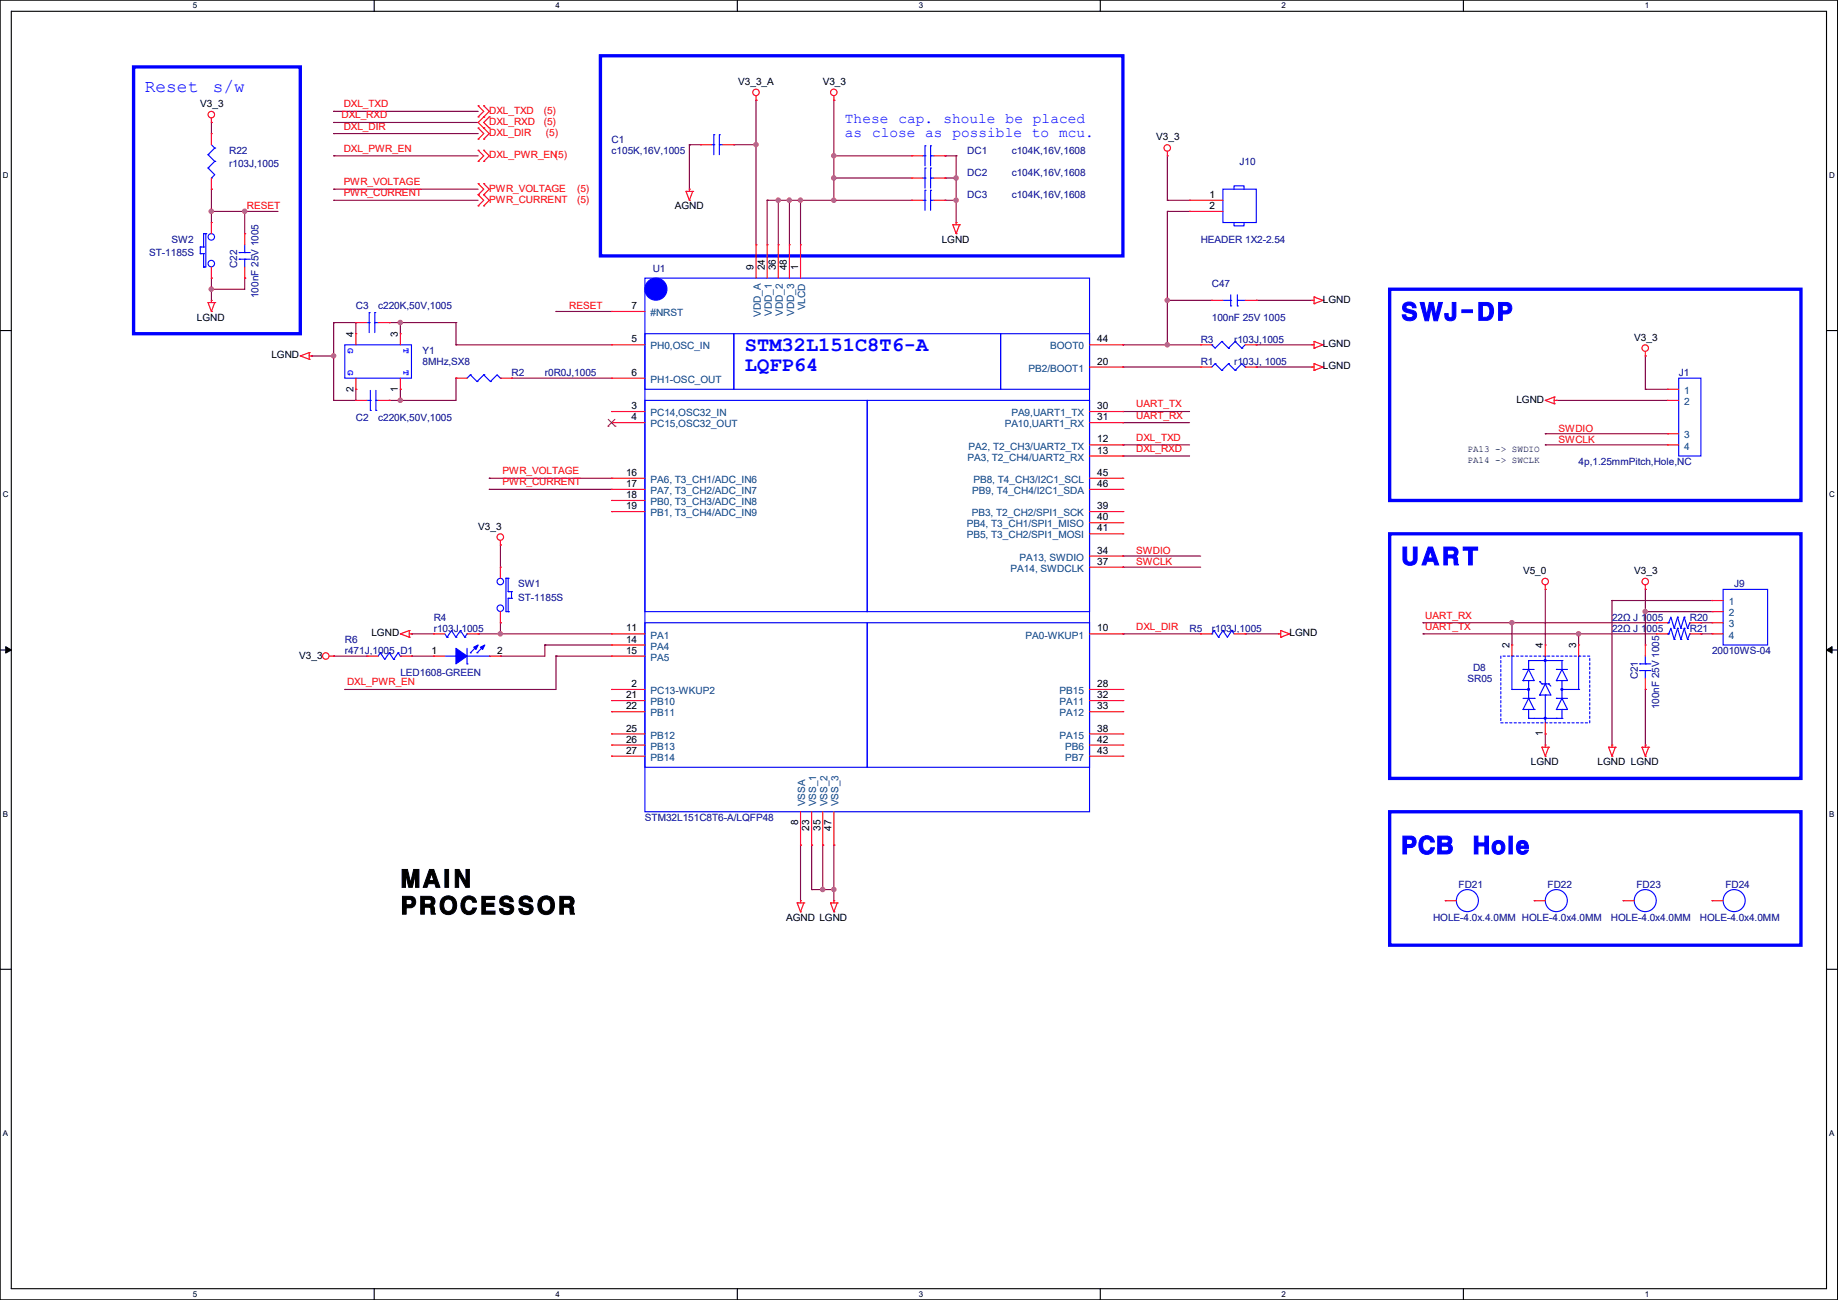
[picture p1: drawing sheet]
<svg xmlns="http://www.w3.org/2000/svg" width="420mm" height="297mm" viewBox="0 0 420 297" stroke-linecap="round" stroke-linejoin="round" font-family="sans-serif">
<path d="M0 0h419.9v297h-419.9zM2.6 2.6h414.8v291.8h-414.8z" fill="none" stroke="#000" stroke-width=".25"/>
<g fill="#fff">
<path d="M44 .3h1v2h-1z"/>
<path d="M44 294.7h1v2h-1z"/>
</g>
<path d="M85.5 0v2.6M85.5 294.4v2.6" fill="none" stroke="#000" stroke-width=".25"/>
<g fill="#fff">
<path d="M127 .3h.9v2h-.9z"/>
<path d="M127 294.7h.9v2h-.9z"/>
</g>
<path d="M168.5 0v2.6M168.5 294.4v2.6" fill="none" stroke="#000" stroke-width=".25"/>
<g fill="#fff">
<path d="M209.9 .3h1v2h-1z"/>
<path d="M209.9 294.7h1v2h-1z"/>
</g>
<path d="M251.4 0v2.6M251.4 294.4v2.6" fill="none" stroke="#000" stroke-width=".25"/>
<g fill="#fff">
<path d="M292.9 .3h.9v2h-.9z"/>
<path d="M292.9 294.7h.9v2h-.9z"/>
</g>
<path d="M334.4 0v2.6M334.4 294.4v2.6" fill="none" stroke="#000" stroke-width=".25"/>
<g fill="#fff">
<path d="M375.8 .3h1v2h-1z"/>
<path d="M375.8 294.7h1v2h-1z"/>
<path d="M.7 39h1.2v2h-1.2z"/>
<path d="M418 39h1.3v2h-1.3z"/>
<path d="M.7 112h1.2v2h-1.2z"/>
<path d="M418 112h1.3v2h-1.3z"/>
</g>
<path d="M0 75.5h2.6M417.4 75.5h2.5" fill="none" stroke="#000" stroke-width=".25"/>
<g fill="#fff">
<path d="M.7 185h1.2v1.9h-1.2z"/>
<path d="M418 185h1.2v1.9h-1.2z"/>
</g>
<path d="M0 148.5h2.6M417.4 148.5h2.5" fill="none" stroke="#000" stroke-width=".25"/>
<path d="M1.3 147.7l1.3 .8-1.3 .7zM417.4 148.5l1.2-.8v1.5z" fill="#000" stroke="#000" stroke-width=".23"/>
<g fill="#fff">
<path d="M.7 257.9h1.2v2h-1.2z"/>
<path d="M418 257.9h1.2v2h-1.2z"/>
</g>
<path d="M0 221.4h2.6M417.4 221.4h2.5" fill="none" stroke="#000" stroke-width=".25"/>
<path d="M30.5 15.3h38.1v60.9h-38.1zM137.2 12.7h119.4v45.8h-119.4zM317.5 66.1h94v48.2h-94zM317.5 122h94v55.8h-94zM317.5 185.5h94v30.4h-94z" fill="none" stroke="#00f" stroke-width=".76"/>
<g fill="none" stroke="#800040" stroke-width=".25">
<path d="M48.3 28h.1M48.3 28v2.5M76.2 25.4h.1M76.2 28h.1M76.2 30.5h.1M76.2 35.6h.1M76.2 25.4h33.1M76.2 28h33.1M76.2 30.5h33.1M76.2 35.6h33.1M157.5 33.1h.1M157.5 33.1h2.6"/>
<path d="M157.5 33.1v10.1M167.7 33.1h.1M167.7 33.1h5.1M172.8 22.9h.1M172.8 33.1h.1M172.8 22.9v33M190.5 22.9h.1M190.5 35.6h.1M190.5 22.9v22.9M190.5 35.6h17.8M215.9 35.6h.1M215.9 35.6h2.6"/>
<path d="M218.5 35.6h.1M218.5 35.6v15.2M266.7 35.6v10.2M48.3 43.2h.1M48.3 48.3h.1M48.3 43.2v7.6M48.3 48.3h15.2M55.9 48.3h.1M55.9 48.3v5.1M76.2 43.2h.1M76.2 45.8h.1M76.2 45.8h33.1"/>
<path d="M76.2 43.2h33.1M175.3 45.8h.1M175.3 45.8v10.1M175.3 45.8h33M177.8 45.8h.1M177.8 45.8v10.1M180.4 45.8h.1M180.4 45.8v10.1M182.9 45.8h.1M182.9 45.8v10.1M190.5 40.7h.1M190.5 45.8h.1"/>
<path d="M190.5 40.7h17.8M215.9 40.7h.1M215.9 45.8h.1M215.9 40.7h2.6M215.9 45.8h2.6M218.5 40.7h.1M218.5 45.8h.1M266.7 48.3h.1M266.7 45.8h.1M266.7 45.8h5.1M266.7 48.3h5.1M266.7 48.3v30.5"/>
<path d="M271.8 48.3h.1M271.8 45.8h.1M48.3 63.5h.1M48.3 66.1h.1M48.3 63.5v5.1M55.9 63.5h.1M55.9 63.5v2.6h-7.6M76.2 73.7h.1M76.2 73.7v17.8M76.2 73.7h5.1M81.3 73.7h.1M81.3 73.7v2.5"/>
<path d="M88.9 73.7h.1M88.9 73.7h15.3M91.5 73.7h.1M91.5 73.7v2.5M104.2 73.7h.1M104.2 78.8h.1M104.2 73.7v5.1M104.2 78.8h35.5M127 71.2h.1M127 71.2h12.7M256.6 78.8h.1M256.6 78.8h17.8"/>
<path d="M266.7 78.8h.1M266.7 68.6h.1M266.7 68.6h10.2M287.1 78.8h.1M287.1 68.6h.1M287.1 78.8h12.7M287.1 68.6h12.7M71.2 81.3h.1M71.2 81.3h5M76.2 81.3h.1M76.2 91.5h.1M81.3 88.9h.1"/>
<path d="M81.3 88.9v2.6h-5.1M88.9 91.5h.1M91.5 88.9h.1M91.5 91.5h.1M91.5 88.9v2.6M104.2 86.4h.1M104.2 86.4v5.1h-15.3M116.9 86.4h.1M116.9 86.4h22.8M256.6 83.9h.1M256.6 94h.1M256.6 96.6h.1"/>
<path d="M256.6 83.9h17.8M256.6 94h15.2M256.6 96.6h15.2M287.1 83.9h.1M287.1 83.9h12.7M353.1 99.1h.1M353.1 99.1h27.9M355.6 91.5h.1M355.6 91.5h25.4M376 81.3h.1M376 88.9h.1M376 81.3v7.6"/>
<path d="M376 88.9h5M111.8 109.3h.1M111.8 111.8h.1M111.8 109.3h27.9M111.8 111.8h27.9M256.6 101.6h.1M256.6 104.2h.1M256.6 101.6h15.2M256.6 104.2h15.2M353.1 101.6h.1M353.1 101.6h27.9M114.3 124.5h.1"/>
<path d="M114.3 124.5v5.1M256.6 127h.1M256.6 129.6h.1M256.6 127h17.8M256.6 129.6h17.8M353.1 134.7h.1M353.1 134.7v12.7M368.3 137.2h.1M368.3 137.2h22.9M368.3 137.2v33M376 139.7h.1M376 134.7h.1"/>
<path d="M376 134.7v12.7M376 139.7h15.2M76.2 149.9h.1M76.2 149.9h7.7M78.8 157.5h.1M94 144.8h.1M94 149.9h.1M94 144.8h5.1M94 149.9h5.1M109.3 144.8h.1M109.3 144.8h30.4M114.3 142.3h.1"/>
<path d="M114.3 144.8h.1M114.3 149.9h.1M114.3 142.3v2.5M124.5 147.4h.1M124.5 147.4h15.2M124.5 147.4v2.5h-10.2M127 149.9h.1M127 149.9h12.7M127 149.9v7.6h-48.2M256.6 144.8h.1M256.6 144.8h17.8M284.5 144.8h.1"/>
<path d="M284.5 144.8h7.6M325.2 142.3h.1M325.2 144.8h.1M325.2 144.8h53.3M325.2 142.3h53.3M345.5 142.3h.1M345.5 142.3v5.1M360.7 144.8h.1M360.7 144.8v2.6M376 157.5h.1M376 157.5v12.7M388.7 142.3h.1"/>
<path d="M388.7 144.8h.1M388.7 144.8h2.5M388.7 142.3h2.5M353.1 167.7h.1M353.1 167.7v2.5M182.9 193.1h.1M182.9 193.1v12.7M185.5 193.1h.1M185.5 193.1v10.1M188 193.1h.1M188 193.1v10.1M190.5 193.1h.1"/>
<path d="M190.5 193.1v12.7M185.5 203.2h.1M185.5 203.2h5M188 203.2h.1M190.5 203.2h.1"/>
</g>
<g fill="#f0f" stroke="#f0f" stroke-width=".25">
<circle cx="172.7" cy="33" r=".49"/>
<circle cx="190.5" cy="40.7" r=".49"/>
<circle cx="190.5" cy="35.6" r=".49"/>
<circle cx="218.5" cy="40.7" r=".49"/>
<circle cx="180.4" cy="45.7" r=".49"/>
<circle cx="177.8" cy="45.7" r=".49"/>
<circle cx="190.5" cy="45.7" r=".49"/>
<circle cx="182.9" cy="45.7" r=".49"/>
<circle cx="218.5" cy="45.7" r=".49"/>
<circle cx="76.2" cy="81.3" r=".49"/>
<circle cx="91.5" cy="73.7" r=".49"/>
<circle cx="91.5" cy="91.5" r=".49"/>
<circle cx="114.3" cy="144.8" r=".49"/>
<circle cx="188" cy="203.2" r=".49"/>
<circle cx="190.5" cy="203.2" r=".49"/>
<circle cx="55.9" cy="48.3" r=".49"/>
<circle cx="48.3" cy="48.3" r=".49"/>
<circle cx="48.3" cy="66.1" r=".49"/>
<circle cx="266.7" cy="78.8" r=".49"/>
<circle cx="266.7" cy="68.6" r=".49"/>
<circle cx="375.9" cy="139.7" r=".49"/>
<circle cx="345.5" cy="142.3" r=".49"/>
<circle cx="360.7" cy="144.8" r=".49"/>
</g>
<g fill="none" stroke="#f00" stroke-width=".25">
<path d="M48.3 28h.1M48.3 30.5h.1M48.3 27v1M48.3 30.5v2.6M109.3 26.7h.1M109.3 24.2h.1M109.3 31.8h.1M109.3 29.3h.1M109.3 36.9h.1M109.3 34.3h.1M109.3 24.2l1.2 1.2-1.2 1.3M109.3 29.3l1.2 1.2-1.2 1.3"/>
<path d="M109.3 34.3l1.2 1.3-1.2 1.3M110.5 26.7h.1M110.5 24.2h.1M110.5 29.3h.1M110.5 31.8h.1M110.5 36.9h.1M110.5 34.3h.1M110.5 24.2l1.3 1.2-2.5 2.6 2.5 2.5-1.3 1.3M110.5 34.3l1.3 1.3-1.3 1.3M111.8 26.7h.1M111.8 29.3h.1M111.8 26.7l-1.3 1.3 1.3 1.3"/>
<path d="M160.1 33.1h.1M160.1 33.1h2.5M165.1 33.1h2.6M167.7 33.1h.1M172.8 22.9h.1M172.8 21.9v1M190.5 22.9h.1M190.5 21.9v1M208.3 35.6h.1M208.3 35.6h2.6M213.4 35.6h2.5M215.9 35.6h.1"/>
<path d="M266.7 35.6h.1M266.7 34.6v1M48.3 50.8h.1M48.3 43.2h.1M48.3 40.7v2.5M48.3 50.8v2.6M55.9 53.4h.1M55.9 53.4v2.5M109.3 44.5h.1M109.3 42h.1M109.3 47h.1M109.3 42l1.2 1.2-1.2 1.3"/>
<path d="M109.3 44.5l1.2 1.3-1.2 1.2M110.5 44.5h.1M110.5 42h.1M110.5 47h.1M110.5 42l1.3 1.2-1.3 1.3M110.5 44.5l1.3 1.3-1.3 1.2M156.8 43.7h.1M156.8 43.7h1.5M156.8 43.7l.7 2.1M157.5 43.2h.1M157.5 45.8h.1M157.5 43.2v.5"/>
<path d="M158.3 43.7h.1M158.3 43.7l-.8 2.1M172.8 55.9h.1M172.8 55.9v7.6M175.3 55.9h.1M175.3 55.9v7.6M177.8 55.9h.1M177.8 55.9v7.6M180.4 55.9h.1M180.4 55.9v7.6M182.9 55.9h.1M182.9 55.9v7.6"/>
<path d="M208.3 40.7h.1M208.3 45.8h.1M208.3 45.8h2.6M208.3 40.7h2.6M213.4 45.8h2.5M213.4 40.7h2.5M215.9 40.7h.1M215.9 45.8h.1M217.7 51.4h.1M217.7 51.4h1.5M217.7 51.4l.8 2M218.5 50.8h.1"/>
<path d="M218.5 53.4h.1M218.5 50.8v.6M219.2 51.4h.1M219.2 51.4l-.7 2M271.8 45.8h.1M271.8 48.3h.1M271.8 45.8h7.6M271.8 48.3h7.6M47.5 69.1h.1M47.5 69.1h1.6M47.5 69.1l.8 2.1M48.3 68.6h.1"/>
<path d="M48.3 71.2h.1M48.3 63.5h.1M48.3 61v2.5M48.3 68.6v.5M49.1 69.1h.1M49.1 69.1l-.8 2.1M55.9 63.5h.1M55.9 61v2.5M81.3 76.2h.1M81.3 73.7h.1M81.3 76.2v2.6M81.3 73.7h2.6"/>
<path d="M86.4 73.7h2.5M88.9 73.7h.1M91.5 76.2h.1M91.5 76.2v2.6M139.7 78.8h.1M139.7 71.2h.1M139.7 78.8h7.7M139.7 71.2h7.7M249 78.8h7.6M256.6 78.8h.1M274.4 78.8h.1M274.4 78.8h2.5"/>
<path d="M276.9 68.6h.1M276.9 68.6h2.5M284.5 78.8h2.6M284.5 68.6h2.6M287.1 78.8h.1M287.1 68.6h.1M299.8 78.8h.1M299.8 68.6h.1M299.8 78.8h.5M299.8 68.6h.5M300.3 78h.1M300.3 79.5h.1"/>
<path d="M300.3 67.9h.1M300.3 69.4h.1M300.3 67.9v1.5M300.3 78v1.5M300.3 78l2 .8M300.3 67.9l2 .7M302.3 78.8h.1M302.3 68.6h.1M302.3 78.8l-2 .7M302.3 68.6l-2 .8M68.6 81.3h.1M68.6 81.3l2.1 .8"/>
<path d="M70.7 82.1h.1M70.7 80.6h.1M70.7 80.6v1.5M70.7 81.3h.5M70.7 80.6l-2.1 .7M71.2 81.3h.1M81.3 88.9h.1M81.3 91.5h.1M81.3 91.5h2.6M81.3 86.4v2.5M86.4 91.5h2.5M88.9 91.5h.1"/>
<path d="M91.5 88.9h.1M91.5 86.4v2.5M104.2 86.4h.1M104.2 86.4h2.5M114.3 86.4h2.6M116.9 86.4h.1M139.7 94h.1M139.7 96.6h.1M139.7 86.4h.1M139.7 94h7.7M139.7 96.6h7.7M139.7 86.4h7.7"/>
<path d="M249 83.9h7.6M249 94h7.6M249 96.6h7.6M256.6 83.9h.1M256.6 96.6h.1M256.6 94h.1M274.4 83.9h.1M274.4 83.9h2.5M284.5 83.9h2.6M287.1 83.9h.1M299.8 83.9h.1M299.8 83.9h.5"/>
<path d="M300.3 83.1h.1M300.3 84.6h.1M300.3 83.1v1.5M300.3 83.1l2 .8M302.3 83.9h.1M302.3 83.9l-2 .7M353.1 91.5h.1M353.1 91.5l2 .7M355.1 92.2h.1M355.1 90.7h.1M355.1 90.7v1.5M355.1 91.5h.5"/>
<path d="M355.1 90.7l-2 .8M355.6 91.5h.1M376 81.3h.1M376 80.3v1M381 88.9h.1M381 91.5h.1M381 99.1h.1M381 91.5h2.6M381 88.9h2.6M381 99.1h2.6M139.7 109.3h.1M139.7 111.8h.1"/>
<path d="M139.7 114.3h.1M139.7 116.9h.1M139.7 109.3h7.7M139.7 111.8h7.7M139.7 114.3h7.7M139.7 116.9h7.7M249 101.6h7.6M249 104.2h7.6M249 109.3h7.6M249 111.8h7.6M249 116.9h7.6M249 119.4h7.6"/>
<path d="M256.6 101.6h.1M256.6 104.2h.1M256.6 109.3h.1M256.6 111.8h.1M256.6 116.9h.1M256.6 119.4h.1M381 101.6h.1M381 101.6h2.6M114.3 124.5h.1M114.3 129.6h.1M114.3 123.5v1M114.3 129.6v2.5"/>
<path d="M114.3 139.7v2.6M249 122h7.6M249 127h7.6M249 129.6h7.6M256.6 122h.1M256.6 127h.1M256.6 129.6h.1M353.1 134.7h.1M353.1 133.6v1.1M376 134.7h.1M376 133.6v1.1M391.2 137.2h.1"/>
<path d="M391.2 139.7h.1M391.2 137.2h2.5M391.2 139.7h2.5M75.2 149.9h1M76.2 149.9h.1M83.9 149.9h.1M83.9 149.9h2.5M91.5 144.8h.1M91.5 144.8l2 .8M91.5 149.9h2.5M93.5 145.6h.1M93.5 144.1h.1"/>
<path d="M93.5 144.1v1.5M93.5 144.8h.5M93.5 144.1l-2 .7M94 144.8h.1M94 149.9h.1M99.1 149.9h.1M99.1 144.8h.1M99.1 144.8h2.5M99.1 149.9h2.5M106.7 144.8h2.6M109.3 144.8h.1M111.8 149.9h2.5"/>
<path d="M114.3 142.3h.1M114.3 149.9h.1M139.7 157.5h.1M139.7 144.8h.1M139.7 147.4h.1M139.7 149.9h.1M139.7 144.8h7.7M139.7 149.9h7.7M139.7 157.5h7.7M139.7 147.4h7.7M249 144.8h7.6M249 157.5h7.6"/>
<path d="M256.6 144.8h.1M256.6 157.5h.1M274.4 144.8h.1M274.4 144.8h2.5M282 144.8h2.5M284.5 144.8h.1M292.1 144.8h.1M292.1 144.8h.6M292.7 144.1h.1M292.7 145.6h.1M292.7 144.1v1.5M292.7 144.1l2 .7"/>
<path d="M294.7 144.8h.1M294.7 144.8l-2 .8M345.5 147.4h.1M345.5 147.4v2.5M353.1 147.4h.1M353.1 147.4v2.5M360.7 147.4h.1M360.7 147.4v2.5M376 147.4h.1M376 157.5h.1M376 147.4v2.5M376 155v2.5"/>
<path d="M378.5 142.3h.1M378.5 144.8h.1M378.5 144.8h2.5M378.5 142.3h2.5M386.1 144.8h2.6M386.1 142.3h2.6M388.7 142.3h.1M388.7 144.8h.1M391.2 142.3h.1M391.2 144.8h.1M391.2 144.8h2.5M391.2 142.3h2.5"/>
<path d="M139.7 160.1h.1M139.7 162.6h.1M139.7 167.7h.1M139.7 170.2h.1M139.7 172.8h.1M139.7 160.1h7.7M139.7 162.6h7.7M139.7 167.7h7.7M139.7 170.2h7.7M139.7 172.8h7.7M249 160.1h7.6M249 162.6h7.6"/>
<path d="M249 167.7h7.6M249 170.2h7.6M249 172.8h7.6M256.6 160.1h.1M256.6 162.6h.1M256.6 167.7h.1M256.6 170.2h.1M256.6 172.8h.1M352.3 170.7h.1M352.3 170.7h1.6M352.3 170.7l.8 2.1M353.1 170.2h.1"/>
<path d="M353.1 172.8h.1M353.1 167.7h.1M353.1 165.1v2.6M353.1 170.2v.5M353.9 170.7h.1M353.9 170.7l-.8 2.1M367.6 170.7h.1M367.6 170.7h1.5M367.6 170.7l.7 2.1M368.3 170.2h.1M368.3 172.8h.1M368.3 170.2v.5"/>
<path d="M369.1 170.7h.1M369.1 170.7l-.8 2.1M375.2 170.7h.1M375.2 170.7h1.5M375.2 170.7l.8 2.1M376 170.2h.1M376 172.8h.1M376 170.2v.5M376.7 170.7h.1M376.7 170.7l-.7 2.1M182.9 193.1h.1M182.9 185.5v7.6"/>
<path d="M185.5 193.1h.1M185.5 185.5v7.6M188 193.1h.1M188 185.5v7.6M190.5 193.1h.1M190.5 185.5v7.6M182.2 206.3h.1M182.2 206.3h1.5M182.2 206.3l.7 2M182.9 205.8h.1M182.9 208.3h.1M182.9 205.8v.5"/>
<path d="M183.7 206.3h.1M183.7 206.3l-.8 2M189.8 206.3h.1M189.8 206.3h1.5M189.8 206.3l.7 2M190.5 205.8h.1M190.5 208.3h.1M190.5 205.8v.5M191.3 206.3h.1M191.3 206.3l-.8 2M330.2 205.8h.1M330.2 205.8h2.6"/>
<path d="M350.6 205.8h.1M350.6 205.8h2.5M370.9 205.8h.1M370.9 205.8h2.5M391.2 205.8h.1M391.2 205.8h2.5"/>
<circle cx="48.3" cy="26.2" r=".74"/>
<circle cx="172.7" cy="21.1" r=".74"/>
<circle cx="190.5" cy="21.1" r=".74"/>
<circle cx="266.7" cy="33.8" r=".74"/>
<circle cx="375.9" cy="79.5" r=".74"/>
<circle cx="114.3" cy="122.7" r=".74"/>
<circle cx="353.1" cy="132.9" r=".74"/>
<circle cx="375.9" cy="132.9" r=".74"/>
<circle cx="74.4" cy="149.9" r=".74"/>
</g>
<g fill="none" stroke="#00f" stroke-width=".25">
<path d="M47.5 35.3h.1M47.5 38.4h.1M47.5 35.3l1.6 1.6M47.5 38.4l1.6 1.5-.8 .8M48.3 33.1l.8 .7M49.1 33.8h.1M49.1 36.9h.1M49.1 33.8l-1.6 1.5M49.1 36.9l-1.6 1.5M162.6 33.1h.5M163.1 33.1h.1M163.1 30.8h.1"/>
<path d="M163.1 30.8v4.5M164.4 30.8h.1M164.4 33.1h.1M164.4 33.1h.7M164.4 30.8v4.5M210.9 35.6h.5M211.4 35.6h.1M211.4 33.3h.1M211.4 38.4h.1M211.4 33.3v4.6M211.4 38.4v4.6M212.6 33.3h.1"/>
<path d="M212.6 35.6h.1M212.6 38.4h.1M212.6 35.6h.8M212.6 33.3v4.6M212.6 38.4v4.6M45.8 56.4h.1M45.8 58h.1M45.8 56.4h.7M45.8 56.4v1.6M45.8 58h.7M46.5 53.4h.1M46.5 56.4h.1"/>
<path d="M46.5 58h.1M46.5 53.4h.5M46.5 53.4v3M46.5 58v3M47 53.4h.1M47 53.4v7.6h-.5M48.3 40.7h.1M54.7 57.7h.1M54.7 59.2h.1M54.7 57.7h2.5M54.7 59.2h2.5M55.9 57.7h.1"/>
<path d="M55.9 59.2h.1M55.9 55.9v1.8M55.9 59.2v1.8M210.9 40.7h.5M210.9 45.8h.5M211.4 40.7h.1M211.4 45.8h.1M211.4 43.5h.1M211.4 43.5v4.5M212.6 40.7h.1M212.6 43.5h.1M212.6 45.8h.1"/>
<path d="M212.6 43.5v4.5M212.6 40.7h.8M212.6 45.8h.8M279.4 43.2h7.7v7.6h-7.7zM282 43.2v-.7h2.3v.7M282 50.8v.8h2.3v-.8M46.5 61h.1M78.8 78.8h15.2v7.6h-15.2zM83.9 73.7h.5M84.4 73.7h.1M84.4 71.4h.1M84.4 71.4v4.6"/>
<path d="M85.6 71.4h.1M85.6 73.7h.1M85.6 73.7h.8M85.6 71.4v4.6M147.4 63.5h101.6v122h-101.6zM147.4 76.2h20.3v12.7h-20.3zM167.7 76.2h60.9v12.7h-60.9zM228.6 76.2h20.4v12.7h-20.4zM276.9 78.8h.1M279.2 78h.1M279.2 78l-1.5 1.5-.8-.7M279.2 78l1.5 1.5"/>
<path d="M279.4 68.6h1.8M280.7 79.5h.1M281.2 68.6h.1M281.2 69.9h.1M281.2 67.4v2.5M282.2 78h.1M282.2 78l1.6 1.5M282.2 78l-1.5 1.5M282.7 68.6h.1M282.7 69.9h.1M282.7 68.6h1.8M282.7 67.4v2.5"/>
<path d="M283.8 79.5h.1M284.5 78.8l-.7 .7M83.9 91.5h.7M84.6 93.8h.1M84.6 91.5h.1M84.6 89.2v4.6M85.9 91.5h.1M85.9 93.8h.1M85.9 91.5h.5M85.9 89.2v4.6M107.5 85.6h.1M107.5 85.6l-.8 .8"/>
<path d="M107.5 85.6l1.5 1.6M109 87.2h.1M110.5 85.6h.1M110.5 85.6l-1.5 1.6M110.5 85.6l1.6 1.6M112.1 87.2h.1M114.3 86.4h.1M114.3 86.4l-.7-.8-1.5 1.6M147.4 91.5h50.8v48.2h-50.8zM198.2 91.5h50.8v48.2h-50.8zM277.7 83.1h.1M277.7 83.1l-.8 .8"/>
<path d="M277.7 83.1l1.5 1.5M279.2 84.6h.1M280.7 83.1h.1M280.7 83.1l-1.5 1.5M280.7 83.1l1.5 1.5M282.2 84.6h.1M284.5 83.9h.1M284.5 83.9l-.7-.8-1.6 1.5M383.6 86.4h5.1v17.8h-5.1zM115.6 132.1h.1M115.6 132.1v7.6h.5M115.6 132.1h.5"/>
<path d="M116.1 132.1h.1M116.1 135.2h.1M116.1 136.7h.1M116.1 139.7h.1M116.1 132.1v3.1M116.1 136.7v3M116.1 135.2h.8M116.1 136.7h.8M116.9 135.2h.1M116.9 136.7h.1M116.9 135.2v1.5M393.7 134.7h10.2v12.7h-10.2z"/>
<path d="M86.9 149.1h.1M86.9 149.1l-.5 .8M86.9 149.1l1 1.6 1-1.6M88.9 149.1h.1M88.9 149.1l1.1 1.6M90 150.7h.1M91 149.1h.1M91 149.1l-1 1.6M91 149.1l.5 .8M91.5 149.9h.1M101.6 149.9h2.6M101.6 144.8l.6 .8"/>
<path d="M102.2 145.6h.1M102.2 145.6l1-1.5 1 1.5M104.2 149.9h.1M104.2 145.6h.1M105.2 144.1h.1M105.2 144.1l-1 1.5M105.2 144.1l1 1.5M106.2 145.6h.1M106.7 151.7h.1M106.7 144.8h.1M106.7 148.1v3.6M106.7 149.9h5.1"/>
<path d="M106.7 144.8l-.5 .8M107.5 149.1h.1M109 149.1h.1M109 147.6l-1.5 1.5M110.5 147.6l-1.5 1.5M111.8 149.9h.1M147.4 142.3h50.8v33h-50.8zM198.2 142.3h50.8v33h-50.8zM276.9 144.8h.1M277.4 144.1h.1M277.4 144.1l1 1.5M277.4 144.1l-.5 .7"/>
<path d="M278.4 145.6h.1M279.4 144.1h.1M279.4 144.1l1.1 1.5 1-1.5M279.4 144.1l-1 1.5M281.5 144.1h.1M281.5 144.1l.5 .7M345.5 157.5h.1M345.5 149.9h.1M345.5 157.5h3.8M345.5 149.9v7.6M348 155.5h.1M348 153h.1"/>
<path d="M348 159.6h2.6M348 153h2.6M349.3 159.6h.1M349.3 155.5h.1M349.3 150.9h.1M349.3 153h.1M349.3 159.6l1.3 2.5M349.3 159.6l-1.3 2.5M349.3 150.9v2.1M349.3 155.5v4.1M349.3 153l1.3 2.5h-2.6M349.3 153l-1.3 2.5"/>
<path d="M349.3 150.9h7.6M350.6 159.6h.1M351.8 158.8h.1M351.8 155.7h.1M351.8 155.7l.5 .6M352.3 156.3h.1M352.3 156.3h1.6M353.1 158.8h.1M353.1 149.9h.1M353.1 156.3h.1M353.1 149.9v6.4M353.1 158.8v6.3"/>
<path d="M353.1 156.3l1.3 2.5h-2.6M353.1 156.3l-1.3 2.5M353.9 156.3h.1M353.9 156.3l.5 .5M355.6 155.5h.1M355.6 159.6h.1M355.6 153h.1M355.6 159.6h2.6M355.6 153h2.6M356.9 155.5h.1M356.9 150.9h.1M356.9 159.6h.1"/>
<path d="M356.9 153h.1M356.9 159.6l1.3 2.5h-2.6M356.9 150.9v2.1M356.9 155.5v4.1M356.9 157.5h3.8M356.9 159.6l-1.3 2.5M356.9 153l1.3 2.5h-2.6M356.9 153l-1.3 2.5M360.7 157.5h.1M360.7 149.9h.1M360.7 149.9v7.6M374.7 151.7h.1"/>
<path d="M374.7 153.2h.1M374.7 151.7h2.5M374.7 153.2h2.5M376 151.7h.1M376 153.2h.1M376 149.9v1.8M376 153.2v1.8M381 142.3h.1M381 144.8h.1M381 142.3h.3M381 144.8h.3M381.3 142.3h.1"/>
<path d="M381.3 144.8h.1M381.3 142.3l.5-1.3 .8 2.6M381.3 144.8l.5-1.2 .8 2.5M382.6 143.6h.1M382.6 146.1h.1M383.3 141h.1M383.3 143.6h.1M383.3 141l-.7 2.6M383.3 141l.8 2.6M383.3 143.6l-.7 2.5M383.3 143.6l.8 2.5M384.1 143.6h.1"/>
<path d="M384.1 146.1h.1M384.9 141h.1M384.9 143.6h.1M384.9 141l-.8 2.6M384.9 141l.7 2.6M384.9 143.6l-.8 2.5M384.9 143.6l.7 2.5M385.6 143.6h.1M385.6 146.1h.1M386.1 142.3h.1M386.1 144.8h.1M386.1 142.3l-.5 1.3"/>
<path d="M386.1 144.8l-.5 1.3M348 162.1h.1M348 162.1h2.6M349.3 162.1h.1M349.3 164.1h.1M349.3 162.1v2M349.3 164.1h7.6M350.6 162.1h.1M355.6 164.1h.1M355.6 162.1h.1M356.9 162.1h.1M356.9 164.1h.1"/>
<path d="M356.9 162.1v2"/>
<circle cx="48.3" cy="54.1" r=".74"/>
<circle cx="48.3" cy="60.2" r=".74"/>
<circle cx="114.3" cy="139" r=".74"/>
<circle cx="114.3" cy="132.9" r=".74"/>
<circle cx="335.3" cy="205.8" r="2.52"/>
<circle cx="355.6" cy="205.8" r="2.52"/>
<circle cx="375.9" cy="205.8" r="2.52"/>
<circle cx="396.3" cy="205.8" r="2.52"/>
</g>
<g fill="#00f" stroke="#00f" stroke-width=".25">
<path d="M104.2 148.1l2.5 1.8-2.5 1.8z" fill-rule="evenodd"/>
<path d="M109.8 147.9l1-.5-.5 1z" fill-rule="evenodd"/>
<path d="M108.2 147.9l1.1-.5-.5 1z" fill-rule="evenodd"/>
<circle cx="349.3" cy="157.5" r=".23"/>
<circle cx="353.1" cy="150.9" r=".23"/>
<circle cx="353.1" cy="164.1" r=".23"/>
<circle cx="356.9" cy="157.5" r=".23"/>
<circle cx="149.9" cy="66.1" r="2.52"/>
</g>
<path d="M342.9 149.9h20.4v15.2h-20.4z" fill="none" stroke="#00f" stroke-width=".25" stroke-dasharray=".5"/>
<path d="M138.9 97.4h.1M139 95.8l1.5 1.6M140.5 95.8l-1.6 1.6M140.5 97.4h.1" fill="none" stroke="#804000" stroke-width=".23"/>
<g font-size="5.3" fill="#00f">
<text x="320.1" y="73.2">SWJ-DP</text>
<text x="320.1" y="129.1">UART</text>
<text x="320.1" y="195.1">PCB</text>
<text x="336.4" y="195.1">Hole</text>
</g>
<g font-size="5.3">
<text x="91.5" y="202.7">MAIN</text>
<text x="91.5" y="208.9">PROCESSOR</text>
</g>
<g font-size="4.7" fill="#00f">
<text x="170.2" y="80.1">STM32L151C8T6-A</text>
<text x="170.2" y="84.8">LQFP64</text>
</g>
<g font-size="4.1" fill="#00f">
<text x="33.1" y="21.1">Reset</text>
<text x="48.6" y="21.1">s/w</text>
</g>
<g font-size="3.3" fill="#00f">
<text x="193.1" y="28.1">These cap.</text>
<text x="215.6" y="28.1">shoule be placed</text>
<text x="193.1" y="31.4">as close as possible to mcu.</text>
</g>
<g font-size="2.3">
<text x="168.7" y="19.4">V3_3_A</text>
<text x="188" y="19.4">V3_3</text>
<text x="45.8" y="24.5">V3_3</text>
<text x="264.2" y="32.1">V3_3</text>
<text x="154.2" y="47.8">AGND</text>
<text x="276.4" y="45.2">1</text>
<text x="276.4" y="47.8">2</text>
<text x="215.2" y="55.5">LGND</text>
<text x="172.2" y="61.8" transform="rotate(-90 172.2 61.8)">9</text>
<text x="174.8" y="61.8" transform="rotate(-90 174.8 61.8)">24</text>
<text x="177.3" y="61.8" transform="rotate(-90 177.3 61.8)">36</text>
<text x="179.8" y="61.8" transform="rotate(-90 179.8 61.8)">48</text>
<text x="182.4" y="61.8" transform="rotate(-90 182.4 61.8)">1</text>
<text x="144.3" y="70.6">7</text>
<text x="302.3" y="69.2">LGND</text>
<text x="45" y="73.2">LGND</text>
<text x="80.8" y="77" transform="rotate(-90 80.8 77)">4</text>
<text x="90.9" y="77" transform="rotate(-90 90.9 77)">3</text>
<text x="373.4" y="77.8">V3_3</text>
<text x="62" y="81.9">LGND</text>
<text x="144.3" y="78.2">5</text>
<text x="250.7" y="83.3">20</text>
<text x="250.7" y="78.2">44</text>
<text x="302.3" y="79.3">LGND</text>
<text x="80.8" y="89.5" transform="rotate(-90 80.8 89.5)">2</text>
<text x="90.9" y="89.5" transform="rotate(-90 90.9 89.5)">1</text>
<text x="144.3" y="85.9">6</text>
<text x="302.3" y="84.4">LGND</text>
<text x="144.3" y="93.5">3</text>
<text x="250.7" y="93.5">30</text>
<text x="346.5" y="92">LGND</text>
<text x="144.3" y="96">4</text>
<text x="250.7" y="101.1">12</text>
<text x="250.7" y="96">31</text>
<text x="250.7" y="103.6">13</text>
<text x="143" y="108.7">16</text>
<text x="143" y="111.3">17</text>
<text x="143" y="113.8">18</text>
<text x="250.7" y="108.7">45</text>
<text x="250.7" y="111.3">46</text>
<text x="143" y="116.3">19</text>
<text x="250.7" y="116.3">39</text>
<text x="250.7" y="118.9">40</text>
<text x="109.3" y="121">V3_3</text>
<text x="250.7" y="121.4">41</text>
<text x="250.7" y="126.5">34</text>
<text x="250.7" y="129">37</text>
<text x="348" y="131.1">V5_0</text>
<text x="373.4" y="131.1">V3_3</text>
<text x="84.9" y="145.4">LGND</text>
<text x="98.6" y="149.4">1</text>
<text x="113.6" y="149.4">2</text>
<text x="143" y="144.3">11</text>
<text x="143" y="146.8">14</text>
<text x="143" y="149.4">15</text>
<text x="250.7" y="144.3">10</text>
<text x="294.7" y="145.4">LGND</text>
<text x="344.9" y="148.1" transform="rotate(-90 344.9 148.1)">2</text>
<text x="352.5" y="148.1" transform="rotate(-90 352.5 148.1)">4</text>
<text x="360.2" y="148.1" transform="rotate(-90 360.2 148.1)">3</text>
<text x="68.4" y="150.5">V3_3</text>
<text x="143" y="159.5">21</text>
<text x="144.3" y="157">2</text>
<text x="250.7" y="157">28</text>
<text x="250.7" y="159.5">32</text>
<text x="143" y="162.1">22</text>
<text x="143" y="167.1">25</text>
<text x="250.7" y="162.1">33</text>
<text x="250.7" y="167.1">38</text>
<text x="143" y="169.7">26</text>
<text x="143" y="172.2">27</text>
<text x="250.7" y="169.7">42</text>
<text x="250.7" y="172.2">43</text>
<text x="352.5" y="168.2" transform="rotate(-90 352.5 168.2)">1</text>
<text x="349.8" y="174.8">LGND</text>
<text x="365" y="174.8">LGND LGND</text>
<text x="182.4" y="188.5" transform="rotate(-90 182.4 188.5)">8</text>
<text x="184.9" y="189.8" transform="rotate(-90 184.9 189.8)">23</text>
<text x="187.5" y="189.8" transform="rotate(-90 187.5 189.8)">35</text>
<text x="190" y="189.8" transform="rotate(-90 190 189.8)">47</text>
<text x="179.6" y="210.4">AGND LGND</text>
</g>
<g font-size="2.3" fill="#f00">
<text x="78" y="27.1">DXL_RXD</text>
<text x="78.5" y="24.5">DXL_TXD</text>
<text x="78.5" y="29.6">DXL_DIR</text>
<text x="111.8" y="26">DXL_TXD</text>
<text x="111.8" y="28.5">DXL_RXD</text>
<text x="124.3" y="28.5">(5)</text>
<text x="124.3" y="26">(5)</text>
<text x="78.5" y="34.7">DXL_PWR_EN</text>
<text x="111.8" y="31.1">DXL_DIR</text>
<text x="124.8" y="31.1">(5)</text>
<text x="111.8" y="36.2">DXL_PWR_EN(5)</text>
<text x="56.4" y="47.8">RESET</text>
<text x="78.5" y="42.3">PWR_VOLTAGE</text>
<text x="78.5" y="44.8">PWR_CURRENT</text>
<text x="111.8" y="43.8">PWR_VOLTAGE</text>
<text x="111.8" y="46.3">PWR_CURRENT</text>
<text x="131.9" y="43.8">(5)</text>
<text x="131.9" y="46.3">(5)</text>
<text x="130.1" y="70.7">RESET</text>
<text x="259.6" y="93.1">UART_TX</text>
<text x="259.6" y="95.6">UART_RX</text>
<text x="259.6" y="100.7">DXL_TXD</text>
<text x="356.2" y="98.6">SWDIO</text>
<text x="356.2" y="101.1">SWCLK</text>
<text x="259.6" y="103.3">DXL_RXD</text>
<text x="114.9" y="108.3">PWR_VOLTAGE</text>
<text x="114.9" y="110.9">PWR_CURRENT</text>
<text x="259.6" y="126.5">SWDIO</text>
<text x="259.6" y="129.1">SWCLK</text>
<text x="259.6" y="143.9">DXL_DIR</text>
<text x="325.7" y="141.4">UART_RX</text>
<text x="325.7" y="143.9">UART_TX</text>
<text x="79.3" y="156.6">DXL_PWR_EN</text>
</g>
<g font-size="2.3" fill="#000080">
<text x="52.4" y="35.1">R22</text>
<text x="139.7" y="32.6">C1</text>
<text x="139.7" y="35.1">c105K,16V,1005</text>
<text x="221" y="35.1">DC1</text>
<text x="231.2" y="35.1">c104K,16V,1608</text>
<text x="52.4" y="38.2">r103J,1005</text>
<text x="221" y="40.2">DC2</text>
<text x="231.2" y="40.2">c104K,16V,1608</text>
<text x="283.3" y="37.7">J10</text>
<text x="221" y="45.3">DC3</text>
<text x="231.2" y="45.3">c104K,16V,1608</text>
<text x="34.1" y="58.5">ST-1185S</text>
<text x="39.2" y="55.5">SW2</text>
<text x="274.4" y="55.5">HEADER 1X2-2.54</text>
<text x="54.2" y="61.3" transform="rotate(-90 54.2 61.3)">C22</text>
<text x="149.1" y="62.1">U1</text>
<text x="276.9" y="65.6">C47</text>
<text x="59.1" y="68.1" transform="rotate(-90 59.1 68.1)">100nF 25V 1005</text>
<text x="81.3" y="70.7">C3</text>
<text x="86.4" y="70.7">c220K,50V,1005</text>
<text x="276.9" y="73.2">100nF 25V 1005</text>
<text x="96.6" y="80.9">Y1</text>
<text x="96.6" y="83.4">8MHz,SX8</text>
<text x="274.4" y="78.3">R3</text>
<text x="274.4" y="83.4">R1</text>
<text x="282" y="78.3">r103J,1005</text>
<text x="282" y="83.4">r103J, 1005</text>
<text x="116.9" y="85.9">R2</text>
<text x="124.5" y="85.9">r0R0J,1005</text>
<text x="383.6" y="85.9">J1</text>
<text x="81.3" y="96.1">C2</text>
<text x="86.4" y="96.1">c220K,50V,1005</text>
<text x="360.7" y="106.3">4p,1.25mmPitch,Hole,NC</text>
<text x="118.4" y="134.2">SW1</text>
<text x="118.4" y="137.2">ST-1185S</text>
<text x="396.3" y="134.2">J9</text>
<text x="99.1" y="141.8">R4</text>
<text x="368.3" y="141.8">22Ω J 1005</text>
<text x="386.1" y="141.8">R20</text>
<text x="78.8" y="146.9">R6</text>
<text x="78.8" y="149.4">r471J,1005 D1</text>
<text x="99.1" y="144.4">r103J,1005</text>
<text x="271.8" y="144.4">R5</text>
<text x="276.9" y="144.4">r103J,1005</text>
<text x="368.3" y="144.4">22Ω J 1005</text>
<text x="386.1" y="144.4">R21</text>
<text x="391.2" y="149.4">20010WS-04</text>
<text x="91.5" y="154.5">LED1608-GREEN</text>
<text x="335.3" y="155.8">SR05</text>
<text x="336.6" y="153.2">D8</text>
<text x="374.3" y="155.2" transform="rotate(-90 374.3 155.2)">C21</text>
<text x="379.1" y="162.1" transform="rotate(-90 379.1 162.1)">100nF 25V 1005</text>
<text x="147.4" y="187.5">STM32L151C8T6-A/LQFP48</text>
<text x="333.3" y="202.8">FD21</text>
<text x="353.6" y="202.8">FD22</text>
<text x="373.9" y="202.8">FD23</text>
<text x="394.3" y="202.8">FD24</text>
<text x="327.5" y="210.4">HOLE-4.0x.4.0MM HOLE-4.0x4.0MM</text>
<text x="368.1" y="210.4">HOLE-4.0x4.0MM</text>
<text x="388.4" y="210.4">HOLE-4.0x4.0MM</text>
</g>
<g font-size="2.3" fill="#004080">
<text x="184" y="70.9" transform="rotate(-90 184 70.9)">VLCD</text>
<text x="148.6" y="72.2">#NRST</text>
<text x="173.8" y="72.4" transform="rotate(-90 173.8 72.4)">VDD_A</text>
<text x="176.4" y="72.2" transform="rotate(-90 176.4 72.2)">VDD_1</text>
<text x="178.9" y="72.2" transform="rotate(-90 178.9 72.2)">VDD_2</text>
<text x="181.4" y="72.2" transform="rotate(-90 181.4 72.2)">VDD_3</text>
<text x="148.6" y="79.8">PH0,OSC_IN</text>
<text x="239.9" y="79.8">BOOT0</text>
<text x="148.6" y="87.5">PH1-OSC_OUT</text>
<text x="235" y="84.9">PB2/BOOT1</text>
<text x="148.6" y="95.1">PC14,OSC32_IN</text>
<text x="231.1" y="95.1">PA9,UART1_TX</text>
<text x="384.9" y="90">1</text>
<text x="384.9" y="92.5">2</text>
<text x="148.6" y="97.6">PC15,OSC32_OUT</text>
<text x="229.6" y="97.6">PA10,UART1_RX</text>
<text x="384.9" y="100.2">3</text>
<text x="221.1" y="105.2">PA3, T2_CH4/UART2_RX</text>
<text x="221.3" y="102.7">PA2, T2_CH3/UART2_TX</text>
<text x="384.9" y="102.7">4</text>
<text x="148.6" y="110.3">PA6, T3_CH1/ADC_IN6</text>
<text x="148.6" y="112.9">PA7, T3_CH2/ADC_IN7</text>
<text x="222.2" y="112.9">PB9, T4_CH4/I2C1_SDA</text>
<text x="222.4" y="110.3">PB8, T4_CH3/I2C1_SCL</text>
<text x="148.6" y="115.4">PB0, T3_CH3/ADC_IN8</text>
<text x="148.6" y="117.9">PB1, T3_CH4/ADC_IN9</text>
<text x="222" y="117.9">PB3, T2_CH2/SPI1_SCK</text>
<text x="220.9" y="120.5">PB4, T3_CH1/SPI1_MISO</text>
<text x="220.9" y="123">PB5, T3_CH2/SPI1_MOSI</text>
<text x="230.9" y="130.6">PA14, SWDCLK</text>
<text x="233" y="128.1">PA13, SWDIO</text>
<text x="395" y="138.3">1</text>
<text x="395" y="140.8">2</text>
<text x="395" y="143.3">3</text>
<text x="148.6" y="145.9">PA1</text>
<text x="148.6" y="148.4">PA4</text>
<text x="234.4" y="145.9">PA0-WKUP1</text>
<text x="395" y="145.9">4</text>
<text x="148.6" y="151">PA5</text>
<text x="148.6" y="158.6">PC13-WKUP2</text>
<text x="148.6" y="161.1">PB10</text>
<text x="242.1" y="158.6">PB15</text>
<text x="242.1" y="161.1">PA11</text>
<text x="148.6" y="163.7">PB11</text>
<text x="242.1" y="163.7">PA12</text>
<text x="148.6" y="168.7">PB12</text>
<text x="148.6" y="171.3">PB13</text>
<text x="148.6" y="173.8">PB14</text>
<text x="242.1" y="168.7">PA15</text>
<text x="243.4" y="171.3">PB6</text>
<text x="243.4" y="173.8">PB7</text>
<text x="184" y="184.2" transform="rotate(-90 184 184.2)">VSSA</text>
<text x="186.5" y="184.2" transform="rotate(-90 186.5 184.2)">VSS_1</text>
<text x="189.1" y="184.2" transform="rotate(-90 189.1 184.2)">VSS_2</text>
<text x="191.6" y="184.2" transform="rotate(-90 191.6 184.2)">VSS_3</text>
</g>
<g font-size="2.1" fill="#00f">
<text x="79.5" y="79.5" transform="rotate(90 79.5 79.5)">G</text>
<text x="92.2" y="79.5" transform="rotate(90 92.2 79.5)">T</text>
<text x="79.5" y="84.6" transform="rotate(90 79.5 84.6)">G</text>
<text x="92.2" y="84.6" transform="rotate(90 92.2 84.6)">T</text>
</g>
<g font-size="2.1">
<text x="335.3" y="105.8">PA14 -&gt; SWCLK</text>
<text x="335.3" y="103.3">PA13 -&gt; SWDIO</text>
</g>
<g font-size="1.8">
<text x="44" y="1.9">5</text>
<text x="127" y="1.9">4</text>
<text x="209.9" y="1.9">3</text>
<text x="292.9" y="1.9">2</text>
<text x="375.8" y="1.9">1</text>
<text x=".7" y="40.6">D</text>
<text x="418" y="40.6">D</text>
<text x=".7" y="113.6">C</text>
<text x="418" y="113.6">C</text>
<text x=".7" y="186.6">B</text>
<text x="418" y="186.6">B</text>
<text x=".7" y="259.5">A</text>
<text x="418" y="259.5">A</text>
<text x="44" y="296.3">5</text>
<text x="127" y="296.3">4</text>
<text x="209.9" y="296.3">3</text>
<text x="292.9" y="296.3">2</text>
<text x="375.8" y="296.3">1</text>
</g>
</svg>
